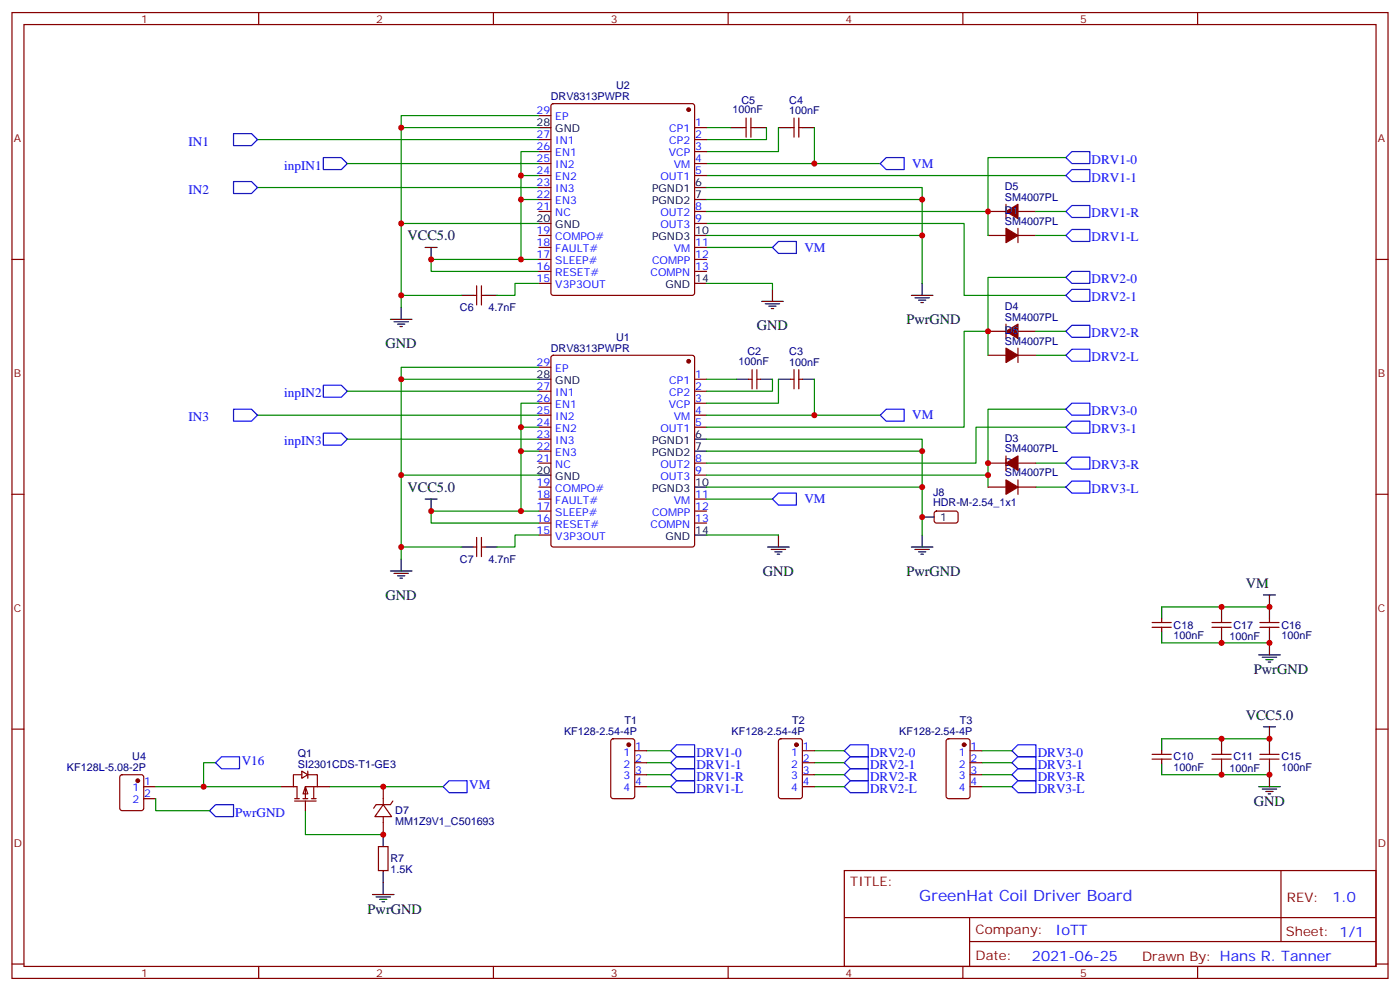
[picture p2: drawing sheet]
<svg xmlns="http://www.w3.org/2000/svg" width="412mm" height="292mm" viewBox="0 0 412 292" stroke-linecap="round" stroke-linejoin="round" font-family="sans-serif">
<g fill="none" stroke="#870000" stroke-width=".35">
<path d="M3.5 3.7h405.4v284.3h-405.4zM7.1 7.2h398.2v277.3h-398.2zM76.2 3.7v3.5M145.3 3.7v3.5M214.5 3.7v3.5M283.6 3.7v3.5M352.8 3.7v3.5M158.7 34h3.6M162.5 30.7l.5-.2h40.9l.5 .2 .2 .5v55.1l-.2 .5-.5 .2h-40.9l-.5-.3-.2-.4v-55.1zM204.6 37.6h3.5M218.7 37.6h1.1M219.8 34.7v5.7"/>
<path d="M221.2 37.6h1M221.2 34.7v5.7M232.8 37.6h1.1M233.9 34.7v5.7M235.3 34.7v5.7M235.3 37.6h1.1M158.7 41.1h3.6M158.7 44.6h3.6M158.7 48.2h3.6M158.7 51.7h3.6M158.7 58.7h3.6M158.7 55.2h3.6"/>
<path d="M204.6 41.1h3.5M204.6 44.6h3.5M204.6 48.2h3.5M204.6 51.7h3.5M3.5 76.4h3.6M158.7 76.4h3.6M158.7 62.3h3.6M158.7 72.8h3.6M158.7 79.9h3.6M158.7 69.3h3.6M204.6 76.4h3.5M204.6 62.3h3.5"/>
<path d="M204.6 65.8h3.5M204.6 72.8h3.5M204.6 79.9h3.5M291 62.3h5.3M291 69.3h5.3M296.3 60.1v4.3M299.9 62.3h5.3M299.9 69.3h5.3M299.9 67.2v4.2M405.3 76.4h3.6M139.3 87h1.1M140.4 84.1v5.7"/>
<path d="M141.8 84.1v5.7M141.8 87h1.1M158.7 83.4h3.6M291 97.5h5.3M296.3 95.4v4.3M299.9 97.5h5.3M158.7 115.2h3.6M158.7 118.7h3.6M158.7 108.1h3.6M162.5 104.8l.5-.2h40.9l.5 .2 .2 .5v55l-.2 .5-.5 .2h-40.9l-.5-.2-.2-.5v-55zM204.6 111.7h3.5M204.6 115.2h3.5"/>
<path d="M204.6 118.7h3.5M220.5 111.7h1M221.5 108.8v5.7M223 111.7h1M223 108.8v5.7M232.8 111.7h1.1M233.9 108.8v5.7M235.3 108.8v5.7M235.3 111.7h1.1M291 104.6h5.3M299.9 102.5v4.2M299.9 104.6h5.3"/>
<path d="M158.7 136.3h3.6M158.7 122.2h3.6M158.7 125.8h3.6M158.7 132.8h3.6M158.7 129.3h3.6M204.6 136.3h3.5M204.6 122.2h3.5M204.6 125.8h3.5M204.6 139.9h3.5M291 136.3h5.3M296.3 134.2v4.3M299.9 136.3h5.3"/>
<path d="M3.5 145.5h3.6M140.4 158.2v5.7M141.8 158.2v5.7M158.7 143.4h3.6M158.7 146.9h3.6M158.7 150.5h3.6M158.7 154h3.6M158.7 157.5h3.6M204.6 146.9h3.5M204.6 150.5h3.5M204.6 154h3.5M275.4 150.7l.5-.2h5.9l.4 .7v2.4l-.7 .4-5.9-.1-.4-.6v-2.1z"/>
<path d="M291 143.4h5.3M299.9 141.3v4.2M299.9 143.4h5.3M405.3 145.5h3.6M139.3 161h1.1M141.8 161h1.1M3.5 214.7h3.6M405.3 214.7h3.6M35.5 228.3l.5-.2h5.6l.7 .4v9.4l-.4 .7-5.9 .1-.7-.5v-9.4zM42.3 231.6h3.6M42.3 235.1h3.6M339.4 223.5h5.6"/>
<path d="M339.4 222.1h5.6M342.2 221v1.1M342.2 223.5v1M357 223.5h5.7M357 222.1h5.7M359.8 221v1.1M359.8 223.5v1M371.1 223.5h5.7M371.1 222.1h5.7M373.9 221v1.1M373.9 223.5v1M111.5 249.2h2.8v7.1h-2.8z"/>
<path d="M248.7 256.3h156.6v28.2h-156.6zM377.3 256.3v20.9M248.7 270.1h156.5M285.6 277.2h119.6M285.6 270.1v14.2M3.5 283.8h3.6M76.2 284.5v3.5M145.3 284.5v3.5M214.5 284.5v3.5M283.6 284.5v3.5M352.8 284.5v3.5M405.3 283.8h3.6"/>
</g>
<g fill="none" stroke="#008700" stroke-width=".35">
<path d="M158.7 34h-40.5v3.6M158.7 37.6h-40.5v28.2M208.1 37.6h7.1M225.8 37.6v3.5h-17.7M229.3 37.6v7h-21.2M239.9 37.6v10.6M75.8 55.2h82.9M75.8 41.1h82.9M102.3 48.2h56.4M153.5 51.7h5.2M153.5 58.7h5.2M158.7 44.6h-5.2v31.8"/>
<path d="M208.1 55.2h63.5v28.2M208.1 51.7h105.9M208.1 58.7h63.5M208.1 48.2h51.2M314 46.4h-23v15.9M158.7 76.4h-31.7v3.5h31.7M158.7 65.8h-40.5v24.7M208.1 65.8h75.9v21.2h30M208.1 72.8h19.4M208.1 69.3h63.5M208.1 62.3h82.9M291 62.3v7"/>
<path d="M305.2 69.3h8.8M305.2 62.3h8.8M118.2 87h17.6M158.7 83.4h-7v3.6h-5.3M208.1 83.4h19.4v1.8M291 97.5h-7v28.3h-75.9M291 97.5v7.1M305.2 97.5h8.8M314 81.7h-23v15.8M102.3 115.2h56.4M158.7 118.7h-5.2v31.8M158.7 111.7h-40.5v28.2"/>
<path d="M158.7 108.1h-40.5v3.6M208.1 111.7h8.9M227.5 111.7v3.5h-19.4M229.3 111.7v7h-21.2M239.9 111.7v10.5M305.2 104.6h8.8M75.8 122.2h82.9M102.3 129.3h56.4M153.5 132.8h5.2M153.5 125.8h5.2M158.7 139.9h-40.5v24.7M208.1 129.3h63.5v28.2"/>
<path d="M208.1 139.9h82.9M208.1 132.8h63.5M208.1 122.2h51.2M305.2 136.3h8.8M314 120.5h-23v22.9M314 125.8h-26.5v10.5h-79.4M158.7 150.5h-31.7v3.5h31.7M158.7 157.5h-7v3.5h-5.3M208.1 143.4h63.5M208.1 146.9h19.4M208.1 157.5h21.2M305.2 143.4h8.8"/>
<path d="M342.2 217.5h31.7M45.9 235.1v3.6h15.8M45.9 231.6h37M63.5 224.5h-3.5v7.1M90 238.7v7h22.9M97 231.6h33.5M342.2 228.1h31.7"/>
</g>
<g fill="none" stroke="#00f" stroke-width=".35">
<path d="M68.8 39.3h5.3l1.7 1.8-1.7 1.8h-5.3zM68.8 53.4h5.3l1.7 1.8-1.7 1.8h-5.3zM95.2 46.4h5.3l1.8 1.8-1.8 1.7h-5.3zM259.3 48.2l1.8-1.8h5.2v3.5h-5.2zM314 51.7l1.7-1.8h5.3v3.5h-5.3zM315.7 44.6h5.3v3.6h-5.3l-1.7-1.8zM227.5 72.8l1.8-1.7h5.3v3.5h-5.3zM315.7 60.5h5.3v3.5h-5.3l-1.7-1.7zM315.7 67.6h5.3v3.5h-5.3l-1.7-1.8zM314 97.5l1.7-1.7h5.3v3.5h-5.3zM314 81.7l1.7-1.8h5.3v3.5h-5.3zM315.7 85.2h5.3v3.5h-5.3l-1.7-1.7z"/>
<path d="M95.2 113.4h5.3l1.8 1.8-1.8 1.7h-5.3zM315.7 102.8h5.3v3.6h-5.3l-1.7-1.8zM68.8 120.5h5.3l1.7 1.7-1.7 1.8h-5.3zM95.2 127.5h5.3l1.8 1.8-1.8 1.8h-5.3zM259.3 122.2l1.8-1.7h5.2v3.5h-5.2zM314 120.5l1.7-1.8h5.3v3.5h-5.3zM314 136.3l1.7-1.7h5.3v3.5h-5.3zM315.7 124h5.3v3.5h-5.3l-1.7-1.7zM227.5 146.9l1.8-1.7h5.3v3.5h-5.3zM315.7 141.6h5.3v3.6h-5.3l-1.7-1.8zM61.7 238.7l1.8-1.8h5.3v3.5h-5.3zM65.3 222.8h5.3v3.5h-5.3l-1.8-1.8z"/>
<path d="M130.5 231.6l1.8-1.8h5.3v3.6h-5.3z"/>
</g>
<g fill="none" stroke="#000" stroke-width=".35">
<path d="M158.7 37.6h3.6M215.2 37.6h3.5M222.2 37.6h3.6M229.3 37.6h3.5M236.4 37.6h3.5M204.6 55.2h3.5M204.6 58.7h3.5M125.2 72.8h3.6M127 72.8v3.6M158.7 65.8h3.6M204.6 69.3h3.5M115 94h6.4"/>
<path d="M116.1 94.7h4.2M117.1 95.4h2.1M117.8 96.1h.7M118.2 90.5v3.5M135.8 87h3.5M142.9 87h3.5M204.6 83.4h3.5M224.4 88.7h6.3M225.4 89.4h4.3M226.5 90.1h2.1M227.2 90.8h.7M227.5 85.2v3.5"/>
<path d="M268.5 87h6.3M269.5 87.7h4.3M270.6 88.4h2.1M271.3 89.1h.7M271.6 83.4v3.6M158.7 111.7h3.6M217 111.7h3.5M224 111.7h3.5M229.3 111.7h3.5M236.4 111.7h3.5M158.7 139.9h3.6M204.6 129.3h3.5"/>
<path d="M204.6 132.8h3.5M125.2 146.9h3.6M127 146.9v3.6M204.6 143.4h3.5M204.6 157.5h3.5M229.3 157.5v3.5M271.6 157.5v3.5M271.6 152.2h3.6M115 168.1h6.4M116.1 168.8h4.2M117.1 169.5h2.1M117.8 170.2h.7"/>
<path d="M118.2 164.6v3.5M135.8 161h3.5M142.9 161h3.5M226.1 161h6.4M227.2 161.7h4.2M228.2 162.5h2.2M229 163.2h.7M268.5 161h6.3M269.5 161.7h4.3M270.6 162.5h2.1M271.3 163.2h.7M342.2 217.5v3.5"/>
<path d="M359.8 217.5v3.5M372.2 214h3.5M373.9 214v7M342.2 224.5v3.6M359.8 224.5v3.6M370.8 231.6h6.3M371.8 232.3h4.3M372.9 233h2.1M373.6 233.7h.7M373.9 224.5v7.1M112.9 245.7v3.5M112.9 256.3v3.5"/>
</g>
<g fill="#870000" stroke="#870000" stroke-width=".35">
<path d="M296.3 62.3l3.6-2.2v4.3z"/>
<path d="M296.3 67.2l3.6 2.1-3.6 2.1z"/>
<path d="M296.3 141.3l3.6 2.1-3.6 2.1z"/>
<path d="M296.3 136.3l3.6-2.1v4.3z"/>
<path d="M296.3 97.5l3.6-2.1v4.3z"/>
<path d="M296.3 102.5l3.6 2.1-3.6 2.1z"/>
<circle cx="202.8" cy="32.3" r=".53"/>
<circle cx="202.8" cy="106.4" r=".53"/>
<circle cx="40.6" cy="229.8" r=".53"/>
</g>
<path d="M90 231.6l.7 2.1h-1.4z" fill="#fff" stroke="#870000" stroke-width=".35"/>
<g fill="none" stroke="#870000" stroke-width=".35">
<path d="M339.4 184.7h5.6M339.4 183.3h5.6M342.2 182.2v1.1M342.2 184.7v1M357 184.7h5.7M357 183.3h5.7M359.8 182.2v1.1M359.8 184.7v1M371.1 184.7h5.7M371.1 183.3h5.7M373.9 182.2v1.1M373.9 184.7v1"/>
<path d="M180.2 217.7l.4-.2h5.7l.6 .4 .1 16.5-.5 .7h-5.9l-.6-.4-.1-16.5zM229.5 217.7l.5-.2h5.7l.6 .4 .1 16.5-.5 .7h-5.9l-.6-.4-.1-16.5zM278.9 217.7l.5-.2h5.6l.7 .4 .1 16.5-.5 .7h-5.9l-.7-.4v-16.5zM82.9 231.6h3.5M86.8 235.8h6.3M86.8 235.1h1.4M88.9 227l1.8 1.1-1.8 1zM88.9 228.1h-2.5v3.5h1.1v3.5M89.3 235.1h1.4M90 235.8v2.9M90.7 228.1h2.8v3.5M90.7 227v2.1"/>
<path d="M91.7 235.1h1.4M92.4 231.6v3.5M93.5 231.6h-3.5v3.5M93.5 231.6h3.5M112.9 236.9l2.5 3.5h-5zM112.9 231.6v5.3M115.7 235.8l-.7 1.1h-4.2l-.7 1M187 231.6h3.5M187 221h3.5M187 224.5h3.5M187 228.1h3.5M236.4 231.6h3.5"/>
<path d="M236.4 221h3.5M236.4 224.5h3.5M236.4 228.1h3.5M285.8 231.6h3.5M285.8 221h3.5M285.8 224.5h3.5M285.8 228.1h3.5M112.9 240.4v5.3"/>
</g>
<g fill="none" stroke="#000" stroke-width=".35">
<path d="M342.2 178.7v3.5M359.8 178.7v3.5M372.2 175.2h3.5M373.9 175.2v7M342.2 185.7v3.6M359.8 185.7v3.6M370.8 192.8h6.3M371.8 193.5h4.3M372.9 194.2h2.1M373.6 194.9h.7M373.9 185.7v7.1M112.9 259.8v3.5"/>
<path d="M109.7 263.3h6.4M110.8 264.1h4.2M111.8 264.8h2.1M112.5 265.5h.7"/>
</g>
<path d="M199.3 219.3h5.3v3.5h-5.3l-1.7-1.8zM250.5 219.3h5.3v3.5h-5.3l-1.8-1.8zM299.9 219.3h5.3v3.5h-5.3l-1.8-1.8zM199.3 229.8h5.3v3.6h-5.3l-1.7-1.8zM199.3 222.8h5.3v3.5h-5.3l-1.7-1.8zM199.3 226.3h5.3v3.5h-5.3l-1.7-1.7zM250.5 229.8h5.3v3.6h-5.3l-1.8-1.8zM250.5 222.8h5.3v3.5h-5.3l-1.8-1.8zM250.5 226.3h5.3v3.5h-5.3l-1.8-1.7zM298.1 231.6l1.8-1.8h5.3v3.6h-5.3zM299.9 226.3h5.3v3.5h-5.3l-1.8-1.7zM299.9 222.8h5.3v3.5h-5.3l-1.8-1.8z" fill="none" stroke="#00f" stroke-width=".35"/>
<g fill="none" stroke="#008700" stroke-width=".35">
<path d="M118.2 161h17.6M342.2 178.7h31.7M342.2 189.3h31.7M190.5 224.5h7.1M190.5 221h7.1M190.5 228.1h7.1M190.5 231.6h7.1M239.9 224.5h8.8M239.9 221h8.8M239.9 228.1h8.8M239.9 231.6h8.8M289.3 224.5h8.8"/>
<path d="M289.3 221h8.8M289.3 228.1h8.8M289.3 231.6h8.8"/>
</g>
<g fill="#870000" stroke="#870000" stroke-width=".35">
<circle cx="284" cy="219.3" r=".53"/>
<circle cx="185.2" cy="219.3" r=".53"/>
<circle cx="234.6" cy="219.3" r=".53"/>
</g>
<g fill="#c00">
<circle cx="118.2" cy="87" r=".88"/>
<circle cx="127" cy="76.4" r=".88"/>
<circle cx="118.2" cy="37.6" r=".88"/>
<circle cx="239.9" cy="48.2" r=".88"/>
<circle cx="271.6" cy="69.3" r=".88"/>
<circle cx="271.6" cy="58.7" r=".88"/>
<circle cx="118.2" cy="65.8" r=".88"/>
<circle cx="291" cy="62.3" r=".88"/>
<circle cx="291" cy="136.3" r=".88"/>
<circle cx="118.2" cy="139.9" r=".88"/>
<circle cx="271.6" cy="132.8" r=".88"/>
<circle cx="271.6" cy="143.4" r=".88"/>
<circle cx="239.9" cy="122.2" r=".88"/>
<circle cx="118.2" cy="111.7" r=".88"/>
<circle cx="127" cy="150.5" r=".88"/>
<circle cx="291" cy="97.5" r=".88"/>
<circle cx="291" cy="139.9" r=".88"/>
<circle cx="271.6" cy="152.2" r=".88"/>
<circle cx="373.9" cy="228.1" r=".88"/>
<circle cx="359.8" cy="228.1" r=".88"/>
<circle cx="359.8" cy="217.5" r=".88"/>
<circle cx="373.9" cy="217.5" r=".88"/>
<circle cx="153.5" cy="76.4" r=".88"/>
<circle cx="153.5" cy="58.7" r=".88"/>
<circle cx="153.5" cy="51.7" r=".88"/>
<circle cx="153.5" cy="150.5" r=".88"/>
<circle cx="153.5" cy="125.8" r=".88"/>
<circle cx="153.5" cy="132.8" r=".88"/>
<circle cx="60" cy="231.6" r=".88"/>
<circle cx="373.9" cy="178.7" r=".88"/>
<circle cx="359.8" cy="178.7" r=".88"/>
<circle cx="359.8" cy="189.3" r=".88"/>
<circle cx="373.9" cy="189.3" r=".88"/>
<circle cx="112.9" cy="231.6" r=".88"/>
<circle cx="112.9" cy="245.7" r=".88"/>
<circle cx="118.2" cy="161" r=".88"/>
</g>
<text font-size="4.6" fill="#00f" x="270.8" y="265.3">GreenHat Coil Driver Board</text>
<g font-size="4.2">
<text x="120" y="70.7">VCC5.0</text>
<text x="267" y="95.4">PwrGND</text>
<text x="222.9" y="97.2">GND</text>
<text x="113.5" y="102.5">GND</text>
<text x="120" y="144.8">VCC5.0</text>
<text x="224.7" y="169.5">GND</text>
<text x="267" y="169.5">PwrGND</text>
<text x="366.9" y="173">VM</text>
<text x="113.5" y="176.6">GND</text>
<text x="369.4" y="198.4">PwrGND</text>
<text x="366.9" y="211.8">VCC5.0</text>
<text x="369.4" y="237.2">GND</text>
<text x="108.3" y="269">PwrGND</text>
</g>
<g font-size="4.2" fill="#00f">
<text x="392.5" y="265.6">1.0</text>
<text x="310.9" y="275.1">IoTT</text>
<text x="304" y="282.9">2021-06-25</text>
</g>
<g font-size="3.9" fill="#00f">
<text x="55.6" y="42.9">IN1</text>
<text x="83.7" y="49.9">inpIN1</text>
<text x="268.7" y="49.4">VM</text>
<text x="321.6" y="53.4">DRV1-1</text>
<text x="321.6" y="48.2">DRV1-0</text>
<text x="55.6" y="57">IN2</text>
<text x="321.6" y="64">DRV1-R</text>
<text x="321.6" y="71.1">DRV1-L</text>
<text x="236.9" y="74.1">VM</text>
<text x="321.6" y="83.4">DRV2-0</text>
<text x="321.6" y="88.7">DRV2-1</text>
<text x="321.6" y="99.3">DRV2-R</text>
<text x="321.6" y="106.4">DRV2-L</text>
<text x="83.7" y="116.9">inpIN2</text>
<text x="55.6" y="124">IN3</text>
<text x="268.7" y="123.5">VM</text>
<text x="321.6" y="122.2">DRV3-0</text>
<text x="83.7" y="131.1">inpIN3</text>
<text x="321.6" y="127.5">DRV3-1</text>
<text x="321.6" y="138.1">DRV3-R</text>
<text x="236.9" y="148.2">VM</text>
<text x="321.6" y="145.2">DRV3-L</text>
<text x="71.2" y="225.2">V16</text>
<text x="205.1" y="222.8">DRV1-0</text>
<text x="205.1" y="226.3">DRV1-1</text>
<text x="256.3" y="222.8">DRV2-0</text>
<text x="256.3" y="226.3">DRV2-1</text>
<text x="305.7" y="226.3">DRV3-1</text>
<text x="305.7" y="222.8">DRV3-0</text>
<text x="138.2" y="232.3">VM</text>
<text x="205.1" y="233.4">DRV1-L</text>
<text x="205.1" y="229.8">DRV1-R</text>
<text x="256.3" y="233.4">DRV2-L</text>
<text x="256.3" y="229.8">DRV2-R</text>
<text x="305.7" y="229.8">DRV3-R</text>
<text x="305.7" y="233.4">DRV3-L</text>
<text x="69.3" y="240.4">PwrGND</text>
</g>
<g font-size="3.9" fill="#800">
<text x="250.5" y="260.9">TITLE:</text>
<text x="379.1" y="265.6">REV:</text>
<text x="287.4" y="275.1">Company:</text>
<text x="378.7" y="275.7">Sheet: 1/1</text>
<text x="287.4" y="282.8">Date:</text>
<text x="336.4" y="282.8">Drawn By: Hans R. Tanner</text>
</g>
<g font-size="3.2" fill="#800">
<text x="41.6" y="6.7">1</text>
<text x="110.8" y="6.7">2</text>
<text x="179.9" y="6.7">3</text>
<text x="249.1" y="6.7">4</text>
<text x="318.2" y="6.7">5</text>
<text x="4.1" y="41.8">A</text>
<text x="405.9" y="41.8">A</text>
<text x="4.1" y="110.9">B</text>
<text x="405.9" y="110.9">B</text>
<text x="4.1" y="180.1">C</text>
<text x="405.9" y="180.1">C</text>
<text x="4.1" y="249.2">D</text>
<text x="405.9" y="249.2">D</text>
<text x="41.6" y="287.5">1</text>
<text x="110.8" y="287.5">2</text>
<text x="179.9" y="287.5">3</text>
<text x="249.1" y="287.5">4</text>
<text x="318.2" y="287.5">5</text>
</g>
<g font-size="3.2" fill="#000080">
<text x="162.2" y="29.5">DRV8313PWPR</text>
<text x="181.5" y="26.3">U2</text>
<text x="215.8" y="33.3">100nF</text>
<text x="218.4" y="30.5">C5</text>
<text x="232.5" y="30.5">C4</text>
<text x="232.5" y="33.7">100nF</text>
<text x="296" y="55.9">D5</text>
<text x="296" y="59.1">SM4007PL</text>
<text x="296" y="63">D1</text>
<text x="296" y="66.1">SM4007PL</text>
<text x="135.5" y="91.5">C6</text>
<text x="143.9" y="91.5">4.7nF</text>
<text x="296" y="91.2">D4</text>
<text x="296" y="94.4">SM4007PL</text>
<text x="181.5" y="100.4">U1</text>
<text x="296" y="101.4">SM4007PL</text>
<text x="296" y="98.2">D6</text>
<text x="162.2" y="103.5">DRV8313PWPR</text>
<text x="217.5" y="107.4">100nF</text>
<text x="220.1" y="104.6">C2</text>
<text x="232.5" y="104.6">C3</text>
<text x="232.5" y="107.8">100nF</text>
<text x="296" y="130">D3</text>
<text x="296" y="137.1">D2</text>
<text x="296" y="133.2">SM4007PL</text>
<text x="296" y="140.2">SM4007PL</text>
<text x="274.8" y="149">HDR-M-2.54_1x1</text>
<text x="274.8" y="145.9">J8</text>
<text x="135.5" y="165.6">C7</text>
<text x="143.9" y="165.6">4.7nF</text>
<text x="345.7" y="185">C18</text>
<text x="363.4" y="185">C17</text>
<text x="377.5" y="185">C16</text>
<text x="345.7" y="188.2">100nF</text>
<text x="362.2" y="188.6">100nF</text>
<text x="377.5" y="188.2">100nF</text>
<text x="184" y="213.3">T1</text>
<text x="233.3" y="213.3">T2</text>
<text x="282.7" y="213.3">T3</text>
<text x="166.1" y="216.4">KF128-2.54-4P</text>
<text x="215.5" y="216.4">KF128-2.54-4P</text>
<text x="264.9" y="216.4">KF128-2.54-4P</text>
<text x="19.7" y="227">KF128L-5.08-2P</text>
<text x="39" y="223.8">U4</text>
<text x="87.8" y="226">SI2301CDS-T1-GE3</text>
<text x="87.8" y="222.8">Q1</text>
<text x="345.7" y="227">100nF</text>
<text x="345.7" y="223.8">C10</text>
<text x="362.2" y="227.4">100nF</text>
<text x="363.4" y="223.8">C11</text>
<text x="377.5" y="227">100nF</text>
<text x="377.5" y="223.8">C15</text>
<text x="116.4" y="239.7">D7</text>
<text x="116.4" y="242.9">MM1Z9V1_C501693</text>
<text x="115" y="257">1.5K</text>
<text x="115" y="253.8">R7</text>
</g>
<g font-size="3.2" fill="#00f">
<text x="158.1" y="33.7">29</text>
<text x="163.6" y="35.5">EP</text>
<text x="158.1" y="40.7">27</text>
<text x="197.2" y="39">CP1</text>
<text x="204.8" y="37.2">1</text>
<text x="204.8" y="40.7">2</text>
<text x="158.1" y="47.8">25</text>
<text x="158.1" y="44.3">26</text>
<text x="163.6" y="46">EN1</text>
<text x="163.6" y="42.5">IN1</text>
<text x="197" y="46">VCP</text>
<text x="197.2" y="42.5">CP2</text>
<text x="204.8" y="44.3">3</text>
<text x="204.8" y="47.8">4</text>
<text x="158.1" y="51.3">24</text>
<text x="163.6" y="53.1">EN2</text>
<text x="163.6" y="49.6">IN2</text>
<text x="194.5" y="53.1">OUT1</text>
<text x="198.5" y="49.6">VM</text>
<text x="204.8" y="51.3">5</text>
<text x="158.1" y="58.4">22</text>
<text x="158.1" y="54.9">23</text>
<text x="163.6" y="56.6">IN3</text>
<text x="158.1" y="61.9">21</text>
<text x="163.6" y="63.7">NC</text>
<text x="163.6" y="60.1">EN3</text>
<text x="194.5" y="63.7">OUT2</text>
<text x="204.8" y="61.9">8</text>
<text x="204.8" y="65.4">9</text>
<text x="158.1" y="69">19</text>
<text x="163.6" y="70.7">COMPO#</text>
<text x="194.5" y="67.2">OUT3</text>
<text x="158.1" y="76">17</text>
<text x="158.1" y="72.5">18</text>
<text x="163.6" y="77.8">SLEEP#</text>
<text x="163.6" y="74.3">FAULT#</text>
<text x="192.1" y="77.8">COMPP</text>
<text x="198.5" y="74.3">VM</text>
<text x="204.8" y="72.5">11</text>
<text x="204.8" y="76">12</text>
<text x="158.1" y="83.1">15</text>
<text x="158.1" y="79.6">16</text>
<text x="163.6" y="81.3">RESET#</text>
<text x="191.6" y="81.3">COMPN</text>
<text x="204.8" y="79.6">13</text>
<text x="163.6" y="84.8">V3P3OUT</text>
<text x="158.1" y="107.8">29</text>
<text x="163.6" y="109.5">EP</text>
<text x="197.2" y="113.1">CP1</text>
<text x="204.8" y="111.3">1</text>
<text x="158.1" y="118.4">26</text>
<text x="158.1" y="114.8">27</text>
<text x="163.6" y="116.6">IN1</text>
<text x="197.2" y="116.6">CP2</text>
<text x="204.8" y="114.8">2</text>
<text x="204.8" y="118.4">3</text>
<text x="158.1" y="125.4">24</text>
<text x="158.1" y="121.9">25</text>
<text x="163.6" y="123.6">IN2</text>
<text x="163.6" y="120.1">EN1</text>
<text x="197" y="120.1">VCP</text>
<text x="198.5" y="123.6">VM</text>
<text x="204.8" y="121.9">4</text>
<text x="204.8" y="125.4">5</text>
<text x="158.1" y="128.9">23</text>
<text x="163.6" y="130.7">IN3</text>
<text x="163.6" y="127.2">EN2</text>
<text x="194.5" y="127.2">OUT1</text>
<text x="158.1" y="136">21</text>
<text x="158.1" y="132.5">22</text>
<text x="163.6" y="137.8">NC</text>
<text x="163.6" y="134.2">EN3</text>
<text x="194.5" y="137.8">OUT2</text>
<text x="204.8" y="136">8</text>
<text x="158.1" y="143.1">19</text>
<text x="194.5" y="141.3">OUT3</text>
<text x="204.8" y="139.5">9</text>
<text x="158.1" y="146.6">18</text>
<text x="163.6" y="148.3">FAULT#</text>
<text x="163.6" y="144.8">COMPO#</text>
<text x="198.5" y="148.3">VM</text>
<text x="204.8" y="146.6">11</text>
<text x="158.1" y="153.6">16</text>
<text x="158.1" y="150.1">17</text>
<text x="163.6" y="155.4">RESET#</text>
<text x="163.6" y="151.9">SLEEP#</text>
<text x="191.6" y="155.4">COMPN</text>
<text x="192.1" y="151.9">COMPP</text>
<text x="204.8" y="150.1">12</text>
<text x="204.8" y="153.6">13</text>
<text x="158.1" y="157.2">15</text>
<text x="163.6" y="158.9">V3P3OUT</text>
<text x="187.1" y="220.7">1</text>
<text x="236.5" y="220.7">1</text>
<text x="285.9" y="220.7">1</text>
<text x="183.6" y="222.4">1</text>
<text x="183.6" y="226">2</text>
<text x="187.1" y="224.2">2</text>
<text x="187.1" y="227.7">3</text>
<text x="233" y="222.4">1</text>
<text x="233" y="226">2</text>
<text x="236.5" y="224.2">2</text>
<text x="236.5" y="227.7">3</text>
<text x="282.4" y="222.4">1</text>
<text x="282.4" y="226">2</text>
<text x="285.9" y="224.2">2</text>
<text x="285.9" y="227.7">3</text>
<text x="39" y="233">1</text>
<text x="42.5" y="231.2">1</text>
<text x="183.6" y="229.5">3</text>
<text x="183.6" y="233">4</text>
<text x="187.1" y="231.2">4</text>
<text x="233" y="229.5">3</text>
<text x="233" y="233">4</text>
<text x="236.5" y="231.2">4</text>
<text x="282.4" y="229.5">3</text>
<text x="282.4" y="233">4</text>
<text x="285.9" y="231.2">4</text>
<text x="39" y="236.5">2</text>
<text x="42.5" y="234.8">2</text>
</g>
<g font-size="3.2">
<text x="158.1" y="37.2">28</text>
<text x="163.6" y="39">GND</text>
<text x="192.1" y="56.6">PGND1</text>
<text x="204.8" y="54.9">6</text>
<text x="204.8" y="58.4">7</text>
<text x="158.1" y="65.4">20</text>
<text x="192.1" y="60.1">PGND2</text>
<text x="163.6" y="67.2">GND</text>
<text x="192.1" y="70.7">PGND3</text>
<text x="204.8" y="69">10</text>
<text x="204.8" y="83.1">14</text>
<text x="196" y="84.8">GND</text>
<text x="158.1" y="111.3">28</text>
<text x="163.6" y="113.1">GND</text>
<text x="192.1" y="130.7">PGND1</text>
<text x="204.8" y="128.9">6</text>
<text x="192.1" y="134.2">PGND2</text>
<text x="204.8" y="132.5">7</text>
<text x="158.1" y="139.5">20</text>
<text x="163.6" y="141.3">GND</text>
<text x="204.8" y="143.1">10</text>
<text x="192.1" y="144.8">PGND3</text>
<text x="276.9" y="153.3">1</text>
<text x="196" y="158.9">GND</text>
<text x="204.8" y="157.2">14</text>
</g>
</svg>
